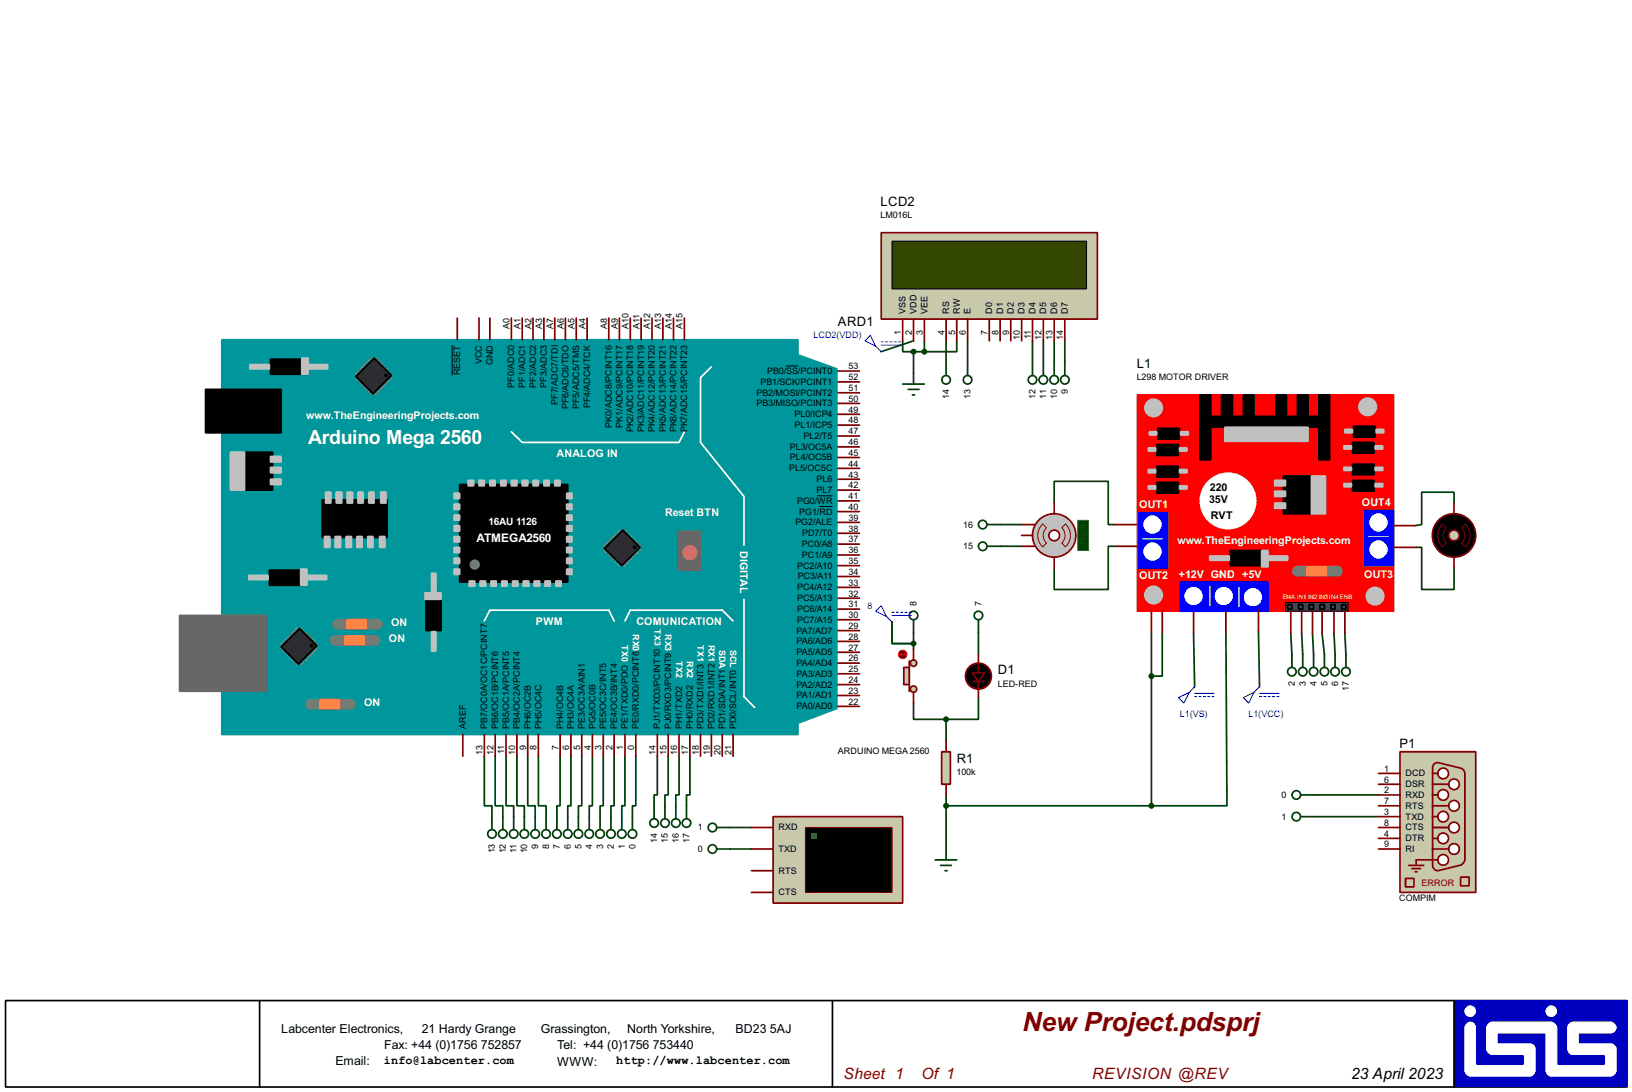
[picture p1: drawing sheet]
<svg xmlns="http://www.w3.org/2000/svg" width="383mm" height="256mm" viewBox="0 0 383 256" stroke-linecap="round" stroke-linejoin="round" font-family="sans-serif">
<path d="M1.3 235h381v20.3h-381z" fill="#fff" stroke="#000" stroke-width=".4"/>
<path d="M341.7 235h40.6v20.3h-40.6z" fill="#0000c0"/>
<g fill="#fff" stroke="#fff" stroke-width=".23">
<path d="M344.8 240.3a1.2 1.2 0 0 1 1.3-.1 1.2 1.2 0 0 1 .7 1.2v8.8h11.4v-2.5h-7.6a1.64 1.64 0 0 1-1.3-1.3v-5a1.59 1.59 0 0 1 1.3-1.3h13.9a1.58 1.58 0 0 1 1.3 1.3v8.8h11.4v-2.5h-7.6a1.36 1.36 0 0 1-1.2-1.3v-5a1.36 1.36 0 0 1 1.2-1.3h8.9a1.28 1.28 0 0 1 1.3 1.2 1.28 1.28 0 0 1-1.3 1.3h-7.6v2.6h7.6a1.35 1.35 0 0 1 1.3 1.2v5.1a1.59 1.59 0 0 1-1.3 1.3h-14a1.33 1.33 0 0 1-1.2-1.3v-8.9h-11.5v2.6h7.7a1.18 1.18 0 0 1 1.2 1.2v5.1a1.35 1.35 0 0 1-1.2 1.3h-14a1.59 1.59 0 0 1-1.3-1.3v-10.1z" fill-rule="evenodd"/>
<circle cx="364.5" cy="237.5" r="1.25"/>
<circle cx="345.4" cy="237.5" r="1.25"/>
</g>
<path d="M61 235v20.3M195.6 235v20.3M341.7 235v20.3" fill="none" stroke="#000" stroke-width=".4"/>
<g fill="none" stroke="#004000" stroke-width=".4">
<path d="M212.1 80.1v2.5h2.6M214.7 80.1l-7.6 2.5M214.7 82.6v5.1M214.7 82.6h2.5M217.2 80.1v2.5M222.3 80.1v5M224.8 80.1v2.5h-7.6M227.4 80.1v5M242.6 80.1v5M245.2 80.1v5M247.7 80.1v5M250.2 80.1v5"/>
<path d="M247.7 118.2v-5.1h12.7v10.1h1.5M341.7 118.2v-2.6h-7.6v7.6l-1.6 .3M235 123.2h5.1M235 128.3h5.1M262.2 128.3h-1.8v10.2h-12.7v-5.1M332.8 128.6h1.3v9.9h7.6v-5.1M209.6 146.1v5.1h5.1M214.7 148.6v3.9M229.9 148.6v5.1M270.6 148.6v40.7M273.1 148.6v10.2h-2.5M280.5 148.9l.2 12.4"/>
<path d="M288.1 148.6l.2 40.7h-17.7M295.7 148.4l.3 12.9M303.3 148.9l.3 4.8M305.9 148.9l.2 4.8M308.4 148.9l.3 4.8M310.7 148.9l.5 4.8M313.5 148.9l.2 4.8M316 148.9l.3 4.8M113.8 177.6v11.7h1.8v2.5M116.4 177.6v11.7h1.8v2.5M118.9 177.6v11.7h1.8v2.5M121.5 177.6v11.7h1.7v2.5"/>
<path d="M124 177.6v11.7h1.8v2.5M126.5 177.6v11.7h1.8v2.5M131.6 177.6v11.7h-.7v2.5M134.2 177.6v11.7h-.8v2.5M136.7 177.6v11.7h-.8v2.5M139.2 177.6v11.7h-.7v2.5M141.8 177.6v11.7h-.8v2.5M144.3 177.6v11.7h-.7v2.5M146.9 177.6v11.7h-.8v2.5M149.4 177.6v11.7h-.8v2.5M154.5 177.6v9.1h-.8v2.6M157 177.6v9.1h-.7v2.6"/>
<path d="M159.6 177.6v9.1h-.8v2.6M162.1 177.6v9.1h-.8v2.6M214.7 165.2v3.8h7.6M222.3 169v5M229.9 163.9v5.1h-7.6M171.5 194.4h5.1M171.5 199.4h5.1M222.3 186.7v12.7M222.3 189.3h48.3M308.7 186.7h15.2M308.7 191.8h15.2"/>
</g>
<path d="M52.1 79.8h135.4v92.7h-135.4z" fill="#00979c" stroke="#00979c" stroke-width=".4"/>
<g fill="#686767" stroke="#686767" stroke-width=".4">
<path d="M42.2 144.6h20.3v17.8h-20.3z"/>
<path d="M159.3 124.8h5.3v9.1h-5.3z"/>
</g>
<path d="M48.3 91.5h17.8v10.2h-17.8zM63.6 84.4h8.8v3.5h-8.8zM57.7 106.2h6.4v8.9h-6.4zM75.7 117.4h15.3v8.9h-15.3zM108 113.8h25.4v22.9h-25.4zM63.3 133.9h8.9v3.6h-8.9zM100.1 139.2h3.6v8.9h-3.6z" fill="#000" stroke="#000" stroke-width=".4"/>
<path d="M167.2 86.2l-2.6 2.5v15.2l10.2 12.7v11.5M120.2 101.4l2.5 2.5h36.9l1.2-2.5M113.8 145.9l1.3-2.6h28l1.2 2.6M146.9 145.9l1.2-2.6h21.6l2.6 2.6M174.8 140.8v22.8l2.5 2.6" fill="none" stroke="#fff" stroke-width=".4"/>
<path d="M187.5 83.4l9.2 3.3v79.7l-9.4 3.6z" fill-rule="evenodd" fill="#00979c" stroke="#00979c" stroke-width=".4"/>
<g fill="#c0c0c0" stroke="#c0c0c0" stroke-width=".4">
<path d="M110 112.8h1.3v1.3h-1.3z"/>
<path d="M112.6 112.8h1.2v1.3h-1.2z"/>
<path d="M115.1 112.8h1.3v1.3h-1.3z"/>
<path d="M117.7 112.8h1.2v1.3h-1.2z"/>
<path d="M120.2 112.8h1.3v1.3h-1.3z"/>
<path d="M122.7 112.8h1.3v1.3h-1.3z"/>
<path d="M125.3 112.8h1.2v1.3h-1.2z"/>
<path d="M127.8 112.8h1.3v1.3h-1.3z"/>
<path d="M130.4 112.8h1.2v1.3h-1.2z"/>
<path d="M70.9 84.1h1.5v3.8h-1.5z"/>
<path d="M58.7 85.7h4.6v1h-4.6z"/>
<path d="M72.4 85.7h4.6v1h-4.6z"/>
<path d="M110.3 136.5h1.3v1.2h-1.3z"/>
<path d="M112.8 136.5h1.3v1.2h-1.3z"/>
<path d="M115.4 136.5h1.2v1.2h-1.2z"/>
<path d="M117.9 136.5h1.3v1.2h-1.3z"/>
<path d="M120.5 136.5h1.2v1.2h-1.2z"/>
<path d="M123 136.5h1.3v1.2h-1.3z"/>
<path d="M125.5 136.5h1.3v1.2h-1.3z"/>
<path d="M128.1 136.5h1.2v1.2h-1.2z"/>
<path d="M130.6 136.5h1.3v1.2h-1.3z"/>
<path d="M106.7 133.7h1.3v1.2h-1.3z"/>
<path d="M106.7 131.1h1.3v1.3h-1.3z"/>
<path d="M106.7 128.6h1.3v1.2h-1.3z"/>
<path d="M106.7 126h1.3v1.3h-1.3z"/>
<path d="M106.7 123.5h1.3v1.3h-1.3z"/>
<path d="M106.7 121h1.3v1.2h-1.3z"/>
<path d="M106.7 118.4h1.3v1.3h-1.3z"/>
<path d="M106.7 115.9h1.3v1.2h-1.3z"/>
<path d="M133.2 133.7h1.2v1.2h-1.2z"/>
<path d="M133.2 131.1h1.2v1.3h-1.2z"/>
<path d="M133.2 128.6h1.2v1.2h-1.2z"/>
<path d="M133.2 126h1.2v1.3h-1.2z"/>
<path d="M133.2 123.5h1.2v1.3h-1.2z"/>
<path d="M133.2 121h1.2v1.2h-1.2z"/>
<path d="M133.2 118.4h1.2v1.3h-1.2z"/>
<path d="M133.2 115.9h1.2v1.2h-1.2z"/>
<path d="M76.5 115.6h1.3v2.6h-1.3z"/>
<path d="M79 115.6h1.3v2.6h-1.3z"/>
<path d="M81.6 115.6h1.3v2.6h-1.3z"/>
<path d="M84.1 115.6h1.3v2.6h-1.3z"/>
<path d="M86.7 115.6h1.2v2.6h-1.2z"/>
<path d="M89.5 115.6h1.2v2.6h-1.2z"/>
<path d="M76.3 126h1.2v2.6h-1.2z"/>
<path d="M78.8 126h1.3v2.6h-1.3z"/>
<path d="M81.3 126h1.3v2.6h-1.3z"/>
<path d="M83.9 126h1.2v2.6h-1.2z"/>
<path d="M86.4 126h1.3v2.6h-1.3z"/>
<path d="M89.2 126h1.3v2.6h-1.3z"/>
<path d="M63.6 107.2h2.5v1.3h-2.5z"/>
<path d="M63.6 109.8h2.5v1.3h-2.5z"/>
<path d="M63.6 112.6h2.5v1.2h-2.5z"/>
<path d="M54.2 106.2h3.3v8.9h-3.3z"/>
<path d="M70.7 133.7h1.5v3.8h-1.5z"/>
<path d="M58.5 135.2h4.5v1h-4.5z"/>
<path d="M72.2 135.2h4.6v1h-4.6z"/>
<path d="M99.9 139.2h3.8v1.6h-3.8z"/>
<path d="M101.4 148.4h1v4.6h-1z"/>
<path d="M101.4 134.7h1v4.5h-1z"/>
</g>
<circle cx="162.1" cy="129.8" r="1.55" fill="#ff8080" stroke="#ff8080" stroke-width=".4"/>
<path d="M78.8 150.4h9.4M79.3 146.6h9.4M73 165.4h9.4" fill="none" stroke="#757575" stroke-width="2.6"/>
<g fill="#ff8000" stroke="#ff8000" stroke-width=".4">
<path d="M75.2 164.4h4.6v2h-4.6z"/>
<path d="M81.1 149.4h4.6v2h-4.6z"/>
<path d="M81.6 145.6h4.6v2h-4.6z"/>
</g>
<g fill="none" stroke="#808080" stroke-width=".45">
<path d="M83.6 87.7l.5 .5M84.1 87.2l.5 .5M84.1 88.4l-.5 .6M84.6 86.7l.5 .5M84.6 89l-.5 .5M85.1 86.2l.6 .5M85.1 89.5l-.5 .5M85.7 85.7l.5 .5M85.7 90l-.6 .5M86.2 85.1l.5 .6M86.2 90.5l-.5 .5M86.7 84.6l.5 .5"/>
<path d="M86.7 91l-.5 .5M87.2 84.1l.5 .5M87.2 91.5l-.5 .5M87.7 92l-.5 .5M87.9 92l.5 .5M88.4 91.5l.6 .5M88.4 84.1l-.5 .5M89 91l.5 .5M89 84.6l-.6 .5M89.5 90.5l.5 .5M89.5 85.1l-.5 .6M90 90l.5 .5"/>
<path d="M90 85.7l-.5 .5M90.5 89.5l.5 .5M90.5 86.2l-.5 .5M91 89l.5 .5M91 86.7l-.5 .5M91.5 88.4l.5 .6M91.5 87.2l-.5 .5M92 87.7l-.5 .5"/>
</g>
<path d="M87.9 84.1l4.1 4.1-4.3 4.3-4.1-4.1z" fill-rule="evenodd" fill="#2c2c2c" stroke="#000" stroke-width=".4"/>
<circle cx="90.7" cy="88.2" r=".3" fill="#000" stroke="#000" stroke-width=".23"/>
<g fill="none" stroke="#808080" stroke-width=".45">
<path d="M142 128.1l.5 .5M142.5 127.6l.6 .5M142.5 128.8l-.5 .5M143.1 127.1l.5 .5M143.1 129.3l-.6 .5M143.6 126.5l.5 .6M143.6 129.8l-.5 .6M144.1 126l.5 .5M144.1 130.4l-.5 .5M144.6 125.5l.5 .5M144.6 130.9l-.5 .5M145.1 125l.5 .5"/>
<path d="M145.1 131.4l-.5 .5M145.6 124.5l.5 .5M145.6 131.9l-.5 .5M146.1 132.4l-.5 .5M146.4 132.4l.5 .5M146.9 131.9l.5 .5M146.9 124.5l-.5 .5M147.4 131.4l.5 .5M147.4 125l-.5 .5M147.9 130.9l.5 .5M147.9 125.5l-.5 .5M148.4 130.4l.5 .5"/>
<path d="M148.4 126l-.5 .5M148.9 129.8l.5 .6M148.9 126.5l-.5 .6M149.4 129.3l.5 .5M149.4 127.1l-.5 .5M149.9 128.8l.5 .5M149.9 127.6l-.5 .5M150.4 128.1l-.5 .5"/>
</g>
<path d="M142 128.8l4.4-4.3 4 4.1-4.3 4.3z" fill-rule="evenodd" fill="#2c2c2c" stroke="#000" stroke-width=".4"/>
<circle cx="149.1" cy="128.6" r=".3" fill="#000" stroke="#000" stroke-width=".23"/>
<g fill="none" stroke="#808080" stroke-width=".45">
<path d="M66.1 151.2l.5 .5M66.6 150.7l.5 .5M66.6 151.9l-.5 .6M67.1 150.2l.5 .5M67.1 152.5l-.5 .5M67.6 149.7l.5 .5M67.6 153l-.5 .5M68.1 149.2l.5 .5M68.1 153.5l-.5 .5M68.6 148.6l.5 .6M68.6 154l-.5 .5M69.1 148.1l.6 .5"/>
<path d="M69.1 154.5l-.5 .5M69.7 147.6l.5 .5M69.7 155l-.6 .5M70.2 155.5l-.5 .5M70.4 155.5l.5 .5M70.9 155l.5 .5M70.9 147.6l-.5 .5M71.4 154.5l.5 .5M71.4 148.1l-.5 .5M71.9 154l.5 .5M71.9 148.6l-.5 .6M72.4 153.5l.6 .5"/>
<path d="M72.4 149.2l-.5 .5M73 153l.5 .5M73 149.7l-.6 .5M73.5 152.5l.5 .5M73.5 150.2l-.5 .5M74 151.9l.5 .6M74 150.7l-.5 .5M74.5 151.2l-.5 .5"/>
</g>
<path d="M66.1 151.9l4.3-4.3 4.1 4.1-4.3 4.3z" fill-rule="evenodd" fill="#2c2c2c" stroke="#000" stroke-width=".4"/>
<circle cx="73.2" cy="151.7" r=".3" fill="#000" stroke="#000" stroke-width=".23"/>
<circle cx="111.5" cy="132.6" r="1.1" fill="#757575" stroke="#757575" stroke-width=".23"/>
<g fill="none" stroke="#800000" stroke-width=".4">
<path d="M107.5 74.7v5.1M112.6 74.7v5.1M115.1 74.7v5.1M120.2 74.7v5.1M122.7 74.7v5.1M125.3 74.7v5.1M127.8 74.7v5.1M130.4 74.7v5.1M132.9 74.7v5.1M135.4 74.7v5.1M138 74.7v5.1M143.1 74.7v5.1"/>
<path d="M145.6 74.7v5.1M148.1 74.7v5.1M150.7 74.7v5.1M153.2 74.7v5.1M155.8 74.7v5.1M158.3 74.7v5.1M160.8 74.7v5.1M196.9 99.9h5.1M196.9 97.3h5.1M196.9 94.8h5.1M196.9 92.3h5.1M196.9 89.7h5.1"/>
<path d="M196.9 87.2h5.1M196.9 117.7h5.1M196.9 115.1h5.1M196.9 112.6h5.1M196.9 110h5.1M196.9 107.5h5.1M196.9 105h5.1M196.9 102.4h5.1M196.9 138h5.1M196.9 135.4h5.1M196.9 132.9h5.1M196.9 130.4h5.1"/>
<path d="M196.9 127.8h5.1M196.9 125.3h5.1M196.9 122.7h5.1M196.9 120.2h5.1M196.9 158.3h5.1M196.9 155.8h5.1M196.9 153.2h5.1M196.9 150.7h5.1M196.9 148.1h5.1M196.9 143.1h5.1M196.9 140.5h5.1M196.9 145.6h5.1"/>
<path d="M108.8 172.5v5.1M113.8 172.5v5.1M116.4 172.5v5.1M118.9 172.5v5.1M121.5 172.5v5.1M124 172.5v5.1M126.5 172.5v5.1M131.6 172.5v5.1M134.2 172.5v5.1M136.7 172.5v5.1M139.2 172.5v5.1M141.8 172.5v5.1"/>
<path d="M144.3 172.5v5.1M146.9 172.5v5.1M149.4 172.5v5.1M154.5 172.5v5.1M157 172.5v5.1M159.6 172.5v5.1M162.1 172.5v5.1M164.6 172.5v5.1M167.2 172.5v5.1M169.7 172.5v5.1M172.3 172.5v5.1M196.9 165.9h5.1"/>
<path d="M196.9 163.4h5.1M196.9 160.8h5.1"/>
</g>
<path d="M106.3 81.1v7.1M184.7 86h2.8M192 116.5h3.6M192.5 119h3.1" fill="none" stroke="#000" stroke-width=".23"/>
<path d="M267.3 92.8h60.2v50.8h-60.2z" fill="#f00" stroke="#f00" stroke-width=".4"/>
<g fill="#000" stroke="#000" stroke-width=".4">
<path d="M282 92.8h2.5v15.2h-2.5zM284.5 97.8h25.4v2.6h-25.4zM287.1 92.8h2.5v5h-2.5zM292.2 92.8h2.5v5h-2.5zM299.8 92.8h2.5v5h-2.5zM304.9 92.8h2.5v5h-2.5zM309.9 92.8h2.6v15.2h-2.6zM271.8 104.4h5.1v2.6h-5.1zM271.8 109.5h5.1v2.6h-5.1zM271.8 113.3h5.1v2.6h-5.1zM272.1 100.6h5.1v2.6h-5.1zM301.6 111.8h6.3v8.9h-6.3z"/>
<path d="M317.8 103.9h5.1v2.6h-5.1zM317.8 109h5.1v2.6h-5.1zM317.8 112.8h5.1v2.6h-5.1zM318.1 100.1h5v2.6h-5zM289.1 129.3h8.9v3.6h-8.9z"/>
</g>
<g fill="#c0c0c0" stroke="#c0c0c0" stroke-width=".4">
<path d="M323.4 100.9h1.8v.8h-1.8z"/>
<path d="M316 100.9h1.8v.8h-1.8z"/>
<path d="M323.1 104.7h1.8v.8h-1.8z"/>
<path d="M315.8 104.7h1.8v.8h-1.8z"/>
<path d="M323.1 109.8h1.8v.7h-1.8z"/>
<path d="M315.8 109.8h1.8v.7h-1.8z"/>
<path d="M323.1 113.6h1.8v.8h-1.8z"/>
<path d="M315.8 113.6h1.8v.8h-1.8z"/>
<path d="M287.8 100.4h19.6v3.3h-19.6z"/>
<path d="M277.4 101.4h1.8v.8h-1.8z"/>
<path d="M270.1 101.4h1.7v.8h-1.7z"/>
<path d="M277.2 105.2h1.7v.8h-1.7z"/>
<path d="M269.8 105.2h1.8v.8h-1.8z"/>
<path d="M277.2 110.3h1.7v.8h-1.7z"/>
<path d="M269.8 110.3h1.8v.8h-1.8z"/>
<path d="M277.2 114.1h1.7v.8h-1.7z"/>
<path d="M269.8 114.1h1.8v.8h-1.8z"/>
<path d="M299.5 112.8h2.6v1.3h-2.6z"/>
<path d="M299.5 115.4h2.6v1.2h-2.6z"/>
<path d="M299.5 118.2h2.6v1.2h-2.6z"/>
<path d="M308.2 111.8h3.3v8.9h-3.3z"/>
<path d="M296.5 129.3h1.5v3.9h-1.5z"/>
<path d="M284.3 130.6h4.6v1h-4.6z"/>
<path d="M298 130.6h4.6v1h-4.6z"/>
</g>
<path d="M304.9 134.2h9.4" fill="none" stroke="#757575" stroke-width="2.6"/>
<path d="M307.1 133.2h4.6v2h-4.6z" fill="#ff8000" stroke="#ff8000" stroke-width=".4"/>
<g fill="#00f" stroke="#00f" stroke-width=".4">
<path d="M320.6 119.9h6.9v13h-6.9z"/>
<path d="M267.5 120.5h6.9v12.9h-6.9z"/>
<path d="M277.4 136.7h20.6v6.9h-20.6z"/>
</g>
<g fill="#fff" stroke="#fff" stroke-width=".4">
<circle cx="323.9" cy="122.7" r="1.95"/>
<circle cx="323.9" cy="129.1" r="1.95"/>
<circle cx="270.8" cy="123.2" r="1.95"/>
<circle cx="270.8" cy="129.6" r="1.95"/>
<circle cx="287.5" cy="140" r="1.95"/>
<circle cx="280.4" cy="140" r="1.95"/>
<circle cx="294.4" cy="140.3" r="1.95"/>
<circle cx="288.5" cy="117.7" r="6.5"/>
</g>
<path d="M268.5 126.5h4.6M284.3 137.7v4.6M291.1 138v4.5M321.6 126h4.6" fill="none" stroke="#c0c0c0" stroke-width=".4"/>
<g fill="#c0c0c0" stroke="#c0c0c0" stroke-width=".4">
<circle cx="321.3" cy="95.6" r="2.05"/>
<circle cx="271" cy="95.8" r="2.05"/>
<circle cx="271" cy="139.8" r="2.05"/>
<circle cx="323.1" cy="140" r="2.05"/>
</g>
<path d="M302.1 141.5h14.7v2.1h-14.7z" fill="#464646" stroke="#000" stroke-width=".25"/>
<g fill="#464646" stroke="#000" stroke-width=".4">
<path d="M315.3 142h1v1.1h-1z"/>
<path d="M312.7 142h1v1.1h-1z"/>
<path d="M310.2 142h1v1.1h-1z"/>
<path d="M307.6 142h1.1v1.1h-1.1z"/>
<path d="M305.1 142h1v1.1h-1z"/>
<path d="M302.6 142h1v1.1h-1z"/>
</g>
<g fill="none" stroke="#800000" stroke-width=".4">
<path d="M261.9 123.2h5.1M262.2 128.3h5.1M327.5 123.5h5M327.7 128.6h5.1M270.6 143.6v5M273.1 143.6v5M280.5 143.8v5.1M288.1 143.6v5M295.7 143.3v5.1M303.3 143.8v5.1M305.9 143.8v5.1M308.4 143.8v5.1"/>
<path d="M310.7 143.8v5.1M313.5 143.8v5.1M316 143.8v5.1"/>
</g>
<path d="M207.1 54.7h50.8v20.3h-50.8z" fill="#c8c8aa" stroke="#800000" stroke-width=".4"/>
<path d="M209.6 56.7h45.7v11.2h-45.7z" fill="#324600" stroke="#000" stroke-width=".25"/>
<g fill="none" stroke="#800000" stroke-width=".4">
<path d="M212.1 75v5.1M214.7 75v5.1M217.2 75v5.1M222.3 75v5.1M224.8 75v5.1M227.4 75v5.1M232.5 75v5.1M235 75v5.1M237.5 75v5.1M240.1 75v5.1M242.6 75v5.1M245.2 75v5.1"/>
<path d="M247.7 75v5.1M250.2 75v5.1"/>
</g>
<circle cx="341.6" cy="125.8" r="5.1" fill="#000" stroke="#800000" stroke-width=".4"/>
<path d="M339 123.1l.9 .9a2.54 2.54 0 0 0 0 3.6l-.9 .9a3.8 3.8 0 0 1 0-5.4zM343.5 124l.9-.9a3.8 3.8 0 0 1 0 5.4l-.9-.9a2.54 2.54 0 0 0 0-3.6z" fill="none" stroke="#800000" stroke-width=".23"/>
<circle cx="341.6" cy="125.8" r="1.25" fill="#c8c8aa" stroke="#800000" stroke-width=".4"/>
<path d="M341.7 118.2v2.5M341.7 130.9v2.5" fill="none" stroke="#800000" stroke-width=".4"/>
<path d="M253.3 122.2h2.5v7.1h-2.5z" fill="#004000" stroke="#0f0" stroke-width=".23"/>
<circle cx="247.7" cy="125.8" r="5.1" fill="#c0c0c0" stroke="#800000" stroke-width=".4"/>
<path d="M245 123.1l.9 .9a2.45 2.45 0 0 0 0 3.6l-.9 .9a3.7 3.7 0 0 1 0-5.4zM250.4 123.1a3.7 3.7 0 0 1 0 5.4l-.9-.9a2.54 2.54 0 0 0 0-3.6z" fill="none" stroke="#800000" stroke-width=".23"/>
<circle cx="247.7" cy="125.8" r="1.25" fill="#feffff" stroke="#800000" stroke-width=".4"/>
<path d="M247.7 118.2v2.5M240.1 128.3h3M240.1 123.2h3M240.1 125.8h2.5M247.7 130.9v2.5" fill="none" stroke="#800000" stroke-width=".4"/>
<g fill="none" stroke="#004000" stroke-width=".4">
<path d="M222.3 85.1v3.1M227.4 85.1v3.1M242.6 85.1v3.1M245.2 85.1v3.1M247.7 85.1v3.1M250.2 85.1v3.1M232 123.2h3M232 128.3h3M214.7 145.6v3M229.9 145.6v3M303.6 153.7v3.1M306.1 153.7v3.1"/>
<path d="M308.7 153.7v3.1M311.2 153.7v3.1M313.7 153.7v3.1M316.3 153.7v3.1M115.6 191.8v3.1M118.2 191.8v3.1M120.7 191.8v3.1M123.2 191.8v3.1M125.8 191.8v3.1M128.3 191.8v3.1M130.9 191.8v3.1M133.4 191.8v3.1"/>
<path d="M135.9 191.8v3.1M138.5 191.8v3.1M141 191.8v3.1M143.6 191.8v3.1M146.1 191.8v3.1M148.6 191.8v3.1M222.3 199.4v2.6M219.8 202h5M221 203.3h2.6M222.1 204.5h.5"/>
<circle cx="222.3" cy="89.2" r="1"/>
<circle cx="227.3" cy="89.2" r="1"/>
<circle cx="242.6" cy="89.2" r="1"/>
<circle cx="245.1" cy="89.2" r="1"/>
<circle cx="247.7" cy="89.2" r="1"/>
<circle cx="250.2" cy="89.2" r="1"/>
<circle cx="230.9" cy="128.3" r="1"/>
<circle cx="230.9" cy="123.2" r="1"/>
<circle cx="214.6" cy="144.6" r="1"/>
<circle cx="229.9" cy="144.6" r="1"/>
<circle cx="303.5" cy="157.8" r="1"/>
<circle cx="306.1" cy="157.8" r="1"/>
<circle cx="308.6" cy="157.8" r="1"/>
<circle cx="311.2" cy="157.8" r="1"/>
<circle cx="313.7" cy="157.8" r="1"/>
<circle cx="316.2" cy="157.8" r="1"/>
<circle cx="115.6" cy="195.9" r="1"/>
<circle cx="118.1" cy="195.9" r="1"/>
<circle cx="120.7" cy="195.9" r="1"/>
<circle cx="123.2" cy="195.9" r="1"/>
<circle cx="125.7" cy="195.9" r="1"/>
<circle cx="128.3" cy="195.9" r="1"/>
<circle cx="130.8" cy="195.9" r="1"/>
<circle cx="133.4" cy="195.9" r="1"/>
<circle cx="135.9" cy="195.9" r="1"/>
<circle cx="138.4" cy="195.9" r="1"/>
<circle cx="141" cy="195.9" r="1"/>
<circle cx="143.5" cy="195.9" r="1"/>
<circle cx="146.1" cy="195.9" r="1"/>
<circle cx="148.6" cy="195.9" r="1"/>
</g>
<g fill="none" stroke="#0000c0" stroke-width=".23">
<path d="M276.9 163.9l2.6-1.3-1.3 2.6zM280.7 161.3l-1.2 1.3M280.7 163.6h.5M280.7 162.9h4.6M281.7 163.6h.5M282.8 163.6h.5M283.8 163.6h.5M284.8 163.6h.5M292.2 163.9l2.5-1.3-1.3 2.6zM296 163.6h.5M296 162.9h4.5M296 161.3l-1.3 1.3"/>
<path d="M297 163.6h.5M298 163.6h.5M299 163.6h.5M300 163.6h.5"/>
</g>
<circle cx="222.3" cy="169" r=".5" fill="#004000" stroke="#004000" stroke-width=".4"/>
<g fill="#c8c8aa" stroke="#800000" stroke-width=".4">
<circle cx="214.6" cy="155.8" r=".75"/>
<circle cx="214.6" cy="161.9" r=".75"/>
</g>
<path d="M213.7 155.2v7.2" fill="none" stroke="#800000" stroke-width=".4"/>
<path d="M212.4 156.8h1.3v4h-1.3z" fill="#c8c8aa" stroke="#800000" stroke-width=".4"/>
<path d="M214.7 152.5v2.5M214.7 162.6v2.6" fill="none" stroke="#800000" stroke-width=".4"/>
<circle cx="212.1" cy="153.7" r="1" fill="#400000" stroke="#f00" stroke-width=".23"/>
<path d="M211.6 153.7h1.1M211.6 153.7l.3 .3M211.9 153.5l-.3 .2M212.4 153.5l.3 .2M212.7 153.7l-.3 .3" fill="none" stroke="#f00" stroke-width=".23"/>
<path d="M212.1 90.2h5.1M213.4 91.5h2.6M214.4 92.8h.5M214.7 87.7v2.5" fill="none" stroke="#004000" stroke-width=".4"/>
<path d="M204.5 78.8l1.3 2.5-2.5-1.2zM205.8 81.3l1.3 1.3M207.1 80.3h.5M207.1 81.1h4.5M208.1 80.3h.5M209.1 80.3h.5M210.1 80.3h.5M211.1 80.3h.5" fill="none" stroke="#0000c0" stroke-width=".23"/>
<g fill="#004000" stroke="#004000" stroke-width=".4">
<circle cx="214.6" cy="82.6" r=".5"/>
<circle cx="217.2" cy="82.6" r=".5"/>
<circle cx="222.3" cy="189.3" r=".5"/>
<circle cx="270.5" cy="189.3" r=".5"/>
<circle cx="270.5" cy="158.8" r=".5"/>
</g>
<path d="M181.7 191.8h30.4v20.3h-30.4z" fill="#c8c8aa" stroke="#800000" stroke-width=".4"/>
<path d="M189.3 194.4h20.3v15.2h-20.3z" fill="#000" stroke="#800000" stroke-width=".25"/>
<path d="M190.6 195.6h1.2v1.3h-1.2z" fill="#0f0"/>
<path d="M229.9 153.7v4.3M228.7 160.1h2.5M229.9 160.1v3.8M176.6 194.4h5.1M176.6 199.4h5.1M176.6 204.5h5.1M176.6 209.6h5.1" fill="none" stroke="#800000" stroke-width=".4"/>
<g fill="none" stroke="#004000" stroke-width=".4">
<path d="M168.5 194.4h3M168.5 199.4h3"/>
<circle cx="167.4" cy="199.4" r="1"/>
<circle cx="167.4" cy="194.4" r="1"/>
</g>
<path d="M205.8 143.6l1.3-1.3 1.2 2.5zM208.3 144.8l1.3 1.3M209.6 143.8h.5M209.6 144.6h4.6M210.6 143.8h.5M211.6 143.8h.5M212.7 143.8h.5M213.7 143.8h.5" fill="none" stroke="#0000c0" stroke-width=".23"/>
<circle cx="214.6" cy="151.2" r=".5" fill="#004000" stroke="#004000" stroke-width=".4"/>
<g fill="#000" stroke="#800000" stroke-width=".4">
<path d="M228.4 158h3l-1.5 2.1z"/>
<circle cx="229.9" cy="158.8" r="3.1"/>
</g>
<path d="M221.3 176.6h2v7.6h-2z" fill="#c8c8aa" stroke="#800000" stroke-width=".4"/>
<path d="M222.3 174v2.6M222.3 184.2v2.5" fill="none" stroke="#800000" stroke-width=".4"/>
<path d="M329 176.6h17.8v33h-17.8z" fill="#c8c8aa" stroke="#800000" stroke-width=".4"/>
<path d="M336.8 179.6l.6-.4 .5-.1 5.1 1.3a1.39 1.39 0 0 1 1.2 1.3l-.1 20.6a1.7 1.7 0 0 1-1.1 1l-5.1 1.2a1.33 1.33 0 0 1-1.3-1.2v-22.9z" fill-rule="evenodd" fill="#c8c8aa" stroke="#800000" stroke-width=".4"/>
<g fill="#feffff" stroke="#800000" stroke-width=".4">
<circle cx="339.1" cy="181.7" r="1.25"/>
<circle cx="341.6" cy="184.2" r="1.25"/>
<circle cx="339.1" cy="186.7" r="1.25"/>
<circle cx="341.6" cy="189.3" r="1.25"/>
<circle cx="339.1" cy="191.8" r="1.25"/>
<circle cx="341.6" cy="194.4" r="1.25"/>
<circle cx="339.1" cy="196.9" r="1.25"/>
<circle cx="341.6" cy="199.4" r="1.25"/>
<circle cx="339.1" cy="202" r="1.25"/>
</g>
<path d="M336.6 181.7h1.3M336.6 184.2h3.8M336.6 186.7h1.3M336.6 189.3h3.8M336.6 191.8h1.3M336.6 194.4h3.8M336.6 196.9h1.3M336.6 199.4h3.8M331 203.3h3.6M331.8 204h2M332.5 204.8h.5M337.9 202h-5.1v1.3" fill="none" stroke="#800000" stroke-width=".4"/>
<g fill="#c8c8aa" stroke="#800000" stroke-width=".4">
<path d="M343.2 206h2v2.1h-2z"/>
<path d="M330.3 206.3h2v2h-2z"/>
</g>
<path d="M323.9 191.8h5.1M323.9 186.7h5.1M323.9 194.4h5.1M323.9 189.3h5.1M323.9 184.2h5.1M323.9 196.9h5.1M323.9 181.7h5.1M323.9 199.4h5.1" fill="none" stroke="#800000" stroke-width=".4"/>
<g fill="none" stroke="#004000" stroke-width=".4">
<path d="M153.7 189.3v3M156.3 189.3v3M158.8 189.3v3M161.3 189.3v3M305.6 186.7h3.1M305.6 191.8h3.1"/>
<circle cx="153.7" cy="193.3" r="1"/>
<circle cx="156.2" cy="193.3" r="1"/>
<circle cx="158.8" cy="193.3" r="1"/>
<circle cx="161.3" cy="193.3" r="1"/>
<circle cx="304.6" cy="191.8" r="1"/>
<circle cx="304.6" cy="186.7" r="1"/>
</g>
<text font-size="7" fill="#800000" x="240.3" y="242.2">New Project.pdsprj</text>
<text font-size="5.2" fill="#fff" x="72.4" y="104.2">Arduino Mega 2560</text>
<g font-size="4.1" fill="#800000">
<text x="198.2" y="253.5">Sheet 1</text>
<text x="216.5" y="253.5">Of 1</text>
<text x="256.6" y="253.5">REVISION @REV</text>
</g>
<text font-size="4.1" x="317.5" y="253.5">23 April 2023</text>
<g font-size="3.4">
<text x="206.9" y="48.3">LCD2</text>
<text x="196.9" y="76.5">ARD1</text>
<text x="267.1" y="86.4">L1</text>
<text x="234.5" y="158.3">D1</text>
<text x="224.8" y="179.1">R1</text>
<text x="328.8" y="175.8">P1</text>
</g>
<g font-size="3.3">
<text x="66.1" y="242.7">Labcenter Electronics,</text>
<text x="99.1" y="242.7">21 Hardy Grange</text>
<text x="127.1" y="242.7">Grassington,</text>
<text x="147.4" y="242.7">North Yorkshire,</text>
<text x="172.8" y="242.7">BD23</text>
<text x="180.9" y="242.7">5AJ</text>
<text x="78.8" y="250.1">Email:</text>
<text x="90.2" y="246.5">Fax: +44 (0)1756</text>
<text x="113" y="246.5">752857</text>
<text x="130.9" y="246.5">Tel: +44 (0)1756</text>
<text x="130.9" y="250.3">WWW:</text>
<text x="153.4" y="246.5">753440</text>
</g>
<g font-size="3.2">
<text x="90.2" y="250">info@labcenter.com</text>
<text x="144.8" y="250">http://www.labcenter.com</text>
</g>
<text font-size="3.1" fill="#fff" x="112" y="127.4">ATMEGA2560</text>
<g font-size="2.8" fill="#fff">
<text x="72" y="98.4">www.TheEngineeringProjects.com</text>
<text x="130.8" y="107.3">ANALOG IN</text>
<text x="267.7" y="119.3">OUT1</text>
<text x="320" y="118.8">OUT4</text>
<text x="156.3" y="121.3">Reset BTN</text>
<text x="173.9" y="129.3" transform="rotate(90 173.9 129.3)">DIGITAL</text>
<text x="276.7" y="127.7">www.TheEngineeringProjects.com</text>
<text x="267.7" y="136">OUT2</text>
<text x="277" y="135.8">+12V GND +5V</text>
<text x="320.5" y="135.8">OUT3</text>
<text x="91.9" y="147">ON</text>
<text x="125.9" y="146.7">PWM</text>
<text x="149.5" y="146.7">COMUNICATION</text>
<text x="91.4" y="150.8">ON</text>
<text x="85.5" y="165.8">ON</text>
</g>
<g font-size="2.8">
<text x="284.1" y="118.3">35V</text>
<text x="284.3" y="115.2">220</text>
<text x="284.5" y="121.8">RVT</text>
</g>
<text font-size="2.7" fill="#fff" x="114.8" y="123.2">16AU 1126</text>
<g font-size="2.4">
<text x="206.9" y="51.3">LM016L</text>
<text x="119.8" y="77.2" transform="rotate(-90 119.8 77.2)">A0</text>
<text x="122.3" y="77.2" transform="rotate(-90 122.3 77.2)">A1</text>
<text x="124.9" y="77.2" transform="rotate(-90 124.9 77.2)">A2</text>
<text x="127.4" y="77.2" transform="rotate(-90 127.4 77.2)">A3</text>
<text x="130" y="77.2" transform="rotate(-90 130 77.2)">A7</text>
<text x="132.5" y="77.2" transform="rotate(-90 132.5 77.2)">A6</text>
<text x="135" y="77.2" transform="rotate(-90 135 77.2)">A5</text>
<text x="137.6" y="77.2" transform="rotate(-90 137.6 77.2)">A4</text>
<text x="142.7" y="77.2" transform="rotate(-90 142.7 77.2)">A8</text>
<text x="145.2" y="77.2" transform="rotate(-90 145.2 77.2)">A9</text>
<text x="147.7" y="77.2" transform="rotate(-90 147.7 77.2)">A10</text>
<text x="150.3" y="77.2" transform="rotate(-90 150.3 77.2)">A11</text>
<text x="152.8" y="77.2" transform="rotate(-90 152.8 77.2)">A12</text>
<text x="155.4" y="77.2" transform="rotate(-90 155.4 77.2)">A13</text>
<text x="157.9" y="77.2" transform="rotate(-90 157.9 77.2)">A14</text>
<text x="160.4" y="77.2" transform="rotate(-90 160.4 77.2)">A15</text>
<text x="212.8" y="73.7" transform="rotate(-90 212.8 73.7)">VSS</text>
<text x="215.4" y="73.7" transform="rotate(-90 215.4 73.7)">VDD</text>
<text x="217.9" y="73.7" transform="rotate(-90 217.9 73.7)">VEE</text>
<text x="223" y="73.7" transform="rotate(-90 223 73.7)">RS</text>
<text x="225.5" y="73.7" transform="rotate(-90 225.5 73.7)">RW</text>
<text x="228.1" y="73.7" transform="rotate(-90 228.1 73.7)">E</text>
<text x="233.2" y="73.7" transform="rotate(-90 233.2 73.7)">D0</text>
<text x="235.7" y="73.7" transform="rotate(-90 235.7 73.7)">D1</text>
<text x="238.2" y="73.7" transform="rotate(-90 238.2 73.7)">D2</text>
<text x="240.8" y="73.7" transform="rotate(-90 240.8 73.7)">D3</text>
<text x="243.3" y="73.7" transform="rotate(-90 243.3 73.7)">D4</text>
<text x="245.9" y="73.7" transform="rotate(-90 245.9 73.7)">D5</text>
<text x="248.4" y="73.7" transform="rotate(-90 248.4 73.7)">D6</text>
<text x="250.9" y="73.7" transform="rotate(-90 250.9 73.7)">D7</text>
<text x="211.7" y="78.7" transform="rotate(-90 211.7 78.7)">1</text>
<text x="214.3" y="78.7" transform="rotate(-90 214.3 78.7)">2</text>
<text x="216.8" y="78.7" transform="rotate(-90 216.8 78.7)">3</text>
<text x="221.9" y="78.7" transform="rotate(-90 221.9 78.7)">4</text>
<text x="224.4" y="78.7" transform="rotate(-90 224.4 78.7)">5</text>
<text x="227" y="78.7" transform="rotate(-90 227 78.7)">6</text>
<text x="232.1" y="78.7" transform="rotate(-90 232.1 78.7)">7</text>
<text x="234.6" y="78.7" transform="rotate(-90 234.6 78.7)">8</text>
<text x="237.1" y="78.7" transform="rotate(-90 237.1 78.7)">9</text>
<text x="239.7" y="79.8" transform="rotate(-90 239.7 79.8)">10</text>
<text x="242.2" y="79.7" transform="rotate(-90 242.2 79.7)">11</text>
<text x="244.8" y="79.8" transform="rotate(-90 244.8 79.8)">12</text>
<text x="247.3" y="79.8" transform="rotate(-90 247.3 79.8)">13</text>
<text x="249.8" y="79.8" transform="rotate(-90 249.8 79.8)">14</text>
<text x="108.2" y="88.1" transform="rotate(-90 108.2 88.1)">RESET</text>
<text x="113.3" y="85.5" transform="rotate(-90 113.3 85.5)">VCC</text>
<text x="115.8" y="85.8" transform="rotate(-90 115.8 85.8)">GND</text>
<text x="180.2" y="87.8">PB0/SS</text>
<text x="187.5" y="87.8">/</text>
<text x="188.1" y="87.8">PCINT0</text>
<text x="199.4" y="89.3">52</text>
<text x="199.4" y="86.8">53</text>
<text x="267.1" y="89.4">L298 MOTOR DRIVER</text>
<text x="120.9" y="91.1" transform="rotate(-90 120.9 91.1)">PF0/ADC0</text>
<text x="123.4" y="91.1" transform="rotate(-90 123.4 91.1)">PF1/ADC1</text>
<text x="126" y="91.1" transform="rotate(-90 126 91.1)">PF2/ADC2</text>
<text x="128.5" y="91.1" transform="rotate(-90 128.5 91.1)">PF3/ADC3</text>
<text x="131.1" y="95.1" transform="rotate(-90 131.1 95.1)">PF7/ADC7/TDI</text>
<text x="138.6" y="95.9" transform="rotate(-90 138.6 95.9)">PF4/ADC4/TCK</text>
<text x="177.7" y="95.5">PB3/MISO</text>
<text x="177.7" y="93">PB2/MOSI</text>
<text x="178.7" y="90.4">PB1/SCK</text>
<text x="187.5" y="95.5">/</text>
<text x="187.5" y="93">/</text>
<text x="187.5" y="90.4">/</text>
<text x="188.1" y="95.5">PCINT3</text>
<text x="188.1" y="93">PCINT2</text>
<text x="188.1" y="90.4">PCINT1</text>
<text x="199.4" y="94.4">50</text>
<text x="199.4" y="91.9">51</text>
<text x="223" y="93.8" transform="rotate(-90 223 93.8)">14</text>
<text x="228.1" y="93.8" transform="rotate(-90 228.1 93.8)">13</text>
<text x="243.3" y="93.8" transform="rotate(-90 243.3 93.8)">12</text>
<text x="245.9" y="93.6" transform="rotate(-90 245.9 93.6)">11</text>
<text x="248.4" y="93.8" transform="rotate(-90 248.4 93.8)">10</text>
<text x="250.9" y="92.6" transform="rotate(-90 250.9 92.6)">9</text>
<text x="133.6" y="96.2" transform="rotate(-90 133.6 96.2)">PF6/ADC6/TDO</text>
<text x="136.1" y="96.1" transform="rotate(-90 136.1 96.1)">PF5/ADC5/TMS</text>
<text x="143.8" y="100.4" transform="rotate(-90 143.8 100.4)">PK0/ADC8/PCINT16</text>
<text x="146.3" y="100.4" transform="rotate(-90 146.3 100.4)">PK1/ADC9/PCINT17</text>
<text x="148.8" y="101.6" transform="rotate(-90 148.8 101.6)">PK2/ADC10/PCINT18</text>
<text x="151.4" y="101.4" transform="rotate(-90 151.4 101.4)">PK3/ADC11/PCINT19</text>
<text x="153.9" y="101.6" transform="rotate(-90 153.9 101.6)">PK4/ADC12/PCINT20</text>
<text x="156.5" y="101.6" transform="rotate(-90 156.5 101.6)">PK5/ADC13/PCINT21</text>
<text x="159" y="101.6" transform="rotate(-90 159 101.6)">PK6/ADC14/PCINT22</text>
<text x="161.5" y="101.6" transform="rotate(-90 161.5 101.6)">PK7/ADC15/PCINT23</text>
<text x="186.7" y="100.6">P</text>
<text x="186.7" y="98">P</text>
<text x="188.1" y="100.6">L1/ICP5</text>
<text x="188.1" y="98">L0/ICP4</text>
<text x="199.4" y="99.5">48</text>
<text x="199.4" y="96.9">49</text>
<text x="185.6" y="105.7">PL</text>
<text x="188.2" y="105.7">3/OC5A</text>
<text x="188.8" y="103.1">PL2/T5</text>
<text x="199.4" y="107.1">45</text>
<text x="199.4" y="104.6">46</text>
<text x="199.4" y="102">47</text>
<text x="185.4" y="110.7">PL</text>
<text x="185.6" y="108.2">PL</text>
<text x="188" y="110.7">5/OC5C</text>
<text x="188.2" y="108.2">4/OC5B</text>
<text x="191.9" y="113.3">PL6</text>
<text x="199.4" y="112.2">43</text>
<text x="199.4" y="109.6">44</text>
<text x="187.3" y="118.4">PG0/WR</text>
<text x="191.9" y="115.8">PL7</text>
<text x="199.4" y="119.8">40</text>
<text x="199.4" y="117.3">41</text>
<text x="199.4" y="114.7">42</text>
<text x="186.9" y="123.4">PG2/ALE</text>
<text x="187.8" y="120.9">PG1/RD</text>
<text x="188.5" y="126">PD7/T0</text>
<text x="199.4" y="124.9">38</text>
<text x="199.4" y="122.3">39</text>
<text x="226.4" y="123.9">16</text>
<text x="188.4" y="131.1">PC1/A9</text>
<text x="188.4" y="128.5">PC0/A8</text>
<text x="199.4" y="130">36</text>
<text x="199.4" y="127.4">37</text>
<text x="226.4" y="129">15</text>
<text x="187.3" y="133.6">PC2/A10</text>
<text x="187.4" y="136.1">PC3/A11</text>
<text x="199.4" y="137.6">33</text>
<text x="199.4" y="135">34</text>
<text x="199.4" y="132.5">35</text>
<text x="187.3" y="143.8">PC6/A14</text>
<text x="187.3" y="141.2">PC5/A13</text>
<text x="187.3" y="138.7">PC4/A12</text>
<text x="199.4" y="142.7">31</text>
<text x="199.4" y="140.1">32</text>
<text x="215.4" y="142.2" transform="rotate(-90 215.4 142.2)">8</text>
<text x="230.6" y="142.3" transform="rotate(-90 230.6 142.3)">7</text>
<text x="187.2" y="148.8">PA7/AD7</text>
<text x="187.3" y="146.3">PC7/A15</text>
<text x="199.4" y="147.7">29</text>
<text x="199.4" y="145.2">30</text>
<text x="187.2" y="153.9">PA5/AD5</text>
<text x="187.2" y="151.4">PA6/AD6</text>
<text x="199.4" y="155.4">26</text>
<text x="199.4" y="152.8">27</text>
<text x="199.4" y="150.3">28</text>
<text x="187.2" y="161.5">PA2/AD2</text>
<text x="187.2" y="159">PA3/AD3</text>
<text x="187.2" y="156.5">PA4/AD4</text>
<text x="199.4" y="160.4">24</text>
<text x="199.4" y="157.9">25</text>
<text x="234.4" y="161.3">LED-RED</text>
<text x="304.3" y="161.2" transform="rotate(-90 304.3 161.2)">2</text>
<text x="306.8" y="161.2" transform="rotate(-90 306.8 161.2)">3</text>
<text x="309.4" y="161.2" transform="rotate(-90 309.4 161.2)">4</text>
<text x="311.9" y="161.2" transform="rotate(-90 311.9 161.2)">5</text>
<text x="314.4" y="161.2" transform="rotate(-90 314.4 161.2)">6</text>
<text x="187.2" y="166.6">PA0/AD0</text>
<text x="187.2" y="164.1">PA1/AD1</text>
<text x="199.4" y="165.5">22</text>
<text x="199.4" y="163">23</text>
<text x="317" y="162.4" transform="rotate(-90 317 162.4)">17</text>
<text x="109.5" y="171.2" transform="rotate(-90 109.5 171.2)">AREF</text>
<text x="114.5" y="171.2" transform="rotate(-90 114.5 171.2)">PB7/OC0A/OC1C/PCINT7</text>
<text x="117.1" y="171.2" transform="rotate(-90 117.1 171.2)">PB6/OC1B/PCINT6</text>
<text x="119.6" y="171.2" transform="rotate(-90 119.6 171.2)">PB5/OC1A/PCINT5</text>
<text x="122.2" y="171.2" transform="rotate(-90 122.2 171.2)">PB4/OC2A/PCINT4</text>
<text x="124.7" y="171.2" transform="rotate(-90 124.7 171.2)">PH6/OC2B</text>
<text x="127.2" y="171.2" transform="rotate(-90 127.2 171.2)">PH5/OC4C</text>
<text x="132.3" y="171.2" transform="rotate(-90 132.3 171.2)">PH4/OC4B</text>
<text x="134.9" y="171.2" transform="rotate(-90 134.9 171.2)">PH3/OC4A</text>
<text x="137.4" y="171.2" transform="rotate(-90 137.4 171.2)">PE3/OC3A/AIN1</text>
<text x="139.9" y="171.2" transform="rotate(-90 139.9 171.2)">PG5/OC0B</text>
<text x="142.5" y="171.2" transform="rotate(-90 142.5 171.2)">PE5/OC3C/INT5</text>
<text x="145" y="171.2" transform="rotate(-90 145 171.2)">PE4/OC3B/INT4</text>
<text x="147.6" y="171.2" transform="rotate(-90 147.6 171.2)">PE1/TXD0/PDO</text>
<text x="150.1" y="171.2" transform="rotate(-90 150.1 171.2)">PE0/RXD0/PCINT8</text>
<text x="155.2" y="171.2" transform="rotate(-90 155.2 171.2)">PJ1/TXD3/PCINT10</text>
<text x="157.7" y="171.2" transform="rotate(-90 157.7 171.2)">PJ0/RXD3/PCINT9</text>
<text x="160.3" y="171.2" transform="rotate(-90 160.3 171.2)">PH1/TXD2</text>
<text x="162.8" y="171.2" transform="rotate(-90 162.8 171.2)">PH0/RXD2</text>
<text x="165.3" y="171.2" transform="rotate(-90 165.3 171.2)">PD3/TXD1/INT3</text>
<text x="167.9" y="171.2" transform="rotate(-90 167.9 171.2)">PD2/RXD1/INT2</text>
<text x="170.4" y="171.2" transform="rotate(-90 170.4 171.2)">PD1/SDA/INT1</text>
<text x="173" y="171.2" transform="rotate(-90 173 171.2)">PD0/SCL/INT0</text>
<text x="113.4" y="177.4" transform="rotate(-90 113.4 177.4)">13</text>
<text x="116" y="177.4" transform="rotate(-90 116 177.4)">12</text>
<text x="118.5" y="177.2" transform="rotate(-90 118.5 177.2)">11</text>
<text x="121" y="177.4" transform="rotate(-90 121 177.4)">10</text>
<text x="123.6" y="176.2" transform="rotate(-90 123.6 176.2)">9</text>
<text x="126.1" y="176.2" transform="rotate(-90 126.1 176.2)">8</text>
<text x="131.2" y="176.2" transform="rotate(-90 131.2 176.2)">7</text>
<text x="133.8" y="176.2" transform="rotate(-90 133.8 176.2)">6</text>
<text x="136.3" y="176.2" transform="rotate(-90 136.3 176.2)">5</text>
<text x="138.8" y="176.2" transform="rotate(-90 138.8 176.2)">4</text>
<text x="141.4" y="176.2" transform="rotate(-90 141.4 176.2)">3</text>
<text x="143.9" y="176.2" transform="rotate(-90 143.9 176.2)">2</text>
<text x="146.5" y="176.2" transform="rotate(-90 146.5 176.2)">1</text>
<text x="149" y="176.2" transform="rotate(-90 149 176.2)">0</text>
<text x="154.1" y="177.4" transform="rotate(-90 154.1 177.4)">14</text>
<text x="156.6" y="177.3" transform="rotate(-90 156.6 177.3)">15</text>
<text x="159.2" y="177.4" transform="rotate(-90 159.2 177.4)">16</text>
<text x="161.7" y="177.4" transform="rotate(-90 161.7 177.4)">17</text>
<text x="164.2" y="177.4" transform="rotate(-90 164.2 177.4)">18</text>
<text x="166.8" y="177.4" transform="rotate(-90 166.8 177.4)">19</text>
<text x="169.3" y="177.3" transform="rotate(-90 169.3 177.3)">20</text>
<text x="171.9" y="177.4" transform="rotate(-90 171.9 177.4)">21</text>
<text x="196.9" y="177.2">ARDUINO MEGA 2560</text>
<text x="224.8" y="182">100k</text>
<text x="325.3" y="183.8">6</text>
<text x="325.3" y="181.3">1</text>
<text x="330.3" y="184.9">DSR</text>
<text x="330.3" y="182.4">DCD</text>
<text x="301.2" y="187.4">0</text>
<text x="325.3" y="191.4">3</text>
<text x="325.3" y="186.3">2</text>
<text x="325.3" y="188.9">7</text>
<text x="330.3" y="187.4">RXD</text>
<text x="330.3" y="190">RTS</text>
<text x="154.4" y="197.9" transform="rotate(-90 154.4 197.9)">14</text>
<text x="157" y="197.9" transform="rotate(-90 157 197.9)">15</text>
<text x="159.5" y="197.9" transform="rotate(-90 159.5 197.9)">16</text>
<text x="162" y="197.9" transform="rotate(-90 162 197.9)">17</text>
<text x="164" y="195.1">1</text>
<text x="182.9" y="195.1">RXD</text>
<text x="301.2" y="192.5">1</text>
<text x="325.3" y="194">8</text>
<text x="325.3" y="196.5">4</text>
<text x="330.3" y="192.5">TXD</text>
<text x="330.3" y="195.1">CTS</text>
<text x="330.3" y="197.6">DTR</text>
<text x="116.3" y="200.5" transform="rotate(-90 116.3 200.5)">13</text>
<text x="118.9" y="200.5" transform="rotate(-90 118.9 200.5)">12</text>
<text x="121.4" y="200.3" transform="rotate(-90 121.4 200.3)">11</text>
<text x="123.9" y="200.5" transform="rotate(-90 123.9 200.5)">10</text>
<text x="126.4" y="199.3" transform="rotate(-90 126.4 199.3)">9</text>
<text x="129" y="199.3" transform="rotate(-90 129 199.3)">8</text>
<text x="131.6" y="199.3" transform="rotate(-90 131.6 199.3)">7</text>
<text x="134.1" y="199.3" transform="rotate(-90 134.1 199.3)">6</text>
<text x="136.6" y="199.3" transform="rotate(-90 136.6 199.3)">5</text>
<text x="139.1" y="199.3" transform="rotate(-90 139.1 199.3)">4</text>
<text x="141.7" y="199.3" transform="rotate(-90 141.7 199.3)">3</text>
<text x="144.3" y="199.3" transform="rotate(-90 144.3 199.3)">2</text>
<text x="146.8" y="199.3" transform="rotate(-90 146.8 199.3)">1</text>
<text x="149.3" y="199.3" transform="rotate(-90 149.3 199.3)">0</text>
<text x="164" y="200.1">0</text>
<text x="182.9" y="200.1">TXD</text>
<text x="325.3" y="199">9</text>
<text x="330.3" y="200.1">RI</text>
<text x="182.9" y="205.2">RTS</text>
<text x="182.9" y="210.3">CTS</text>
<text x="328.8" y="211.7">COMPIM</text>
</g>
<g font-size="2.4" fill="#0000c0">
<text x="191.1" y="79.5">LCD2(VDD)</text>
<text x="203.9" y="143">8</text>
<text x="277.2" y="168.4">L1(VS)</text>
<text x="293.3" y="168.4">L1(VCC)</text>
</g>
<text font-size="2.4" fill="#008000" x="255.3" y="128.4" transform="rotate(-90 255.3 128.4)">+88.8</text>
<g font-size="2.4" fill="#fff">
<text x="148.7" y="148.9" transform="rotate(90 148.7 148.9)">RX0</text>
<text x="153.8" y="147.7" transform="rotate(90 153.8 147.7)">TX3</text>
<text x="156.3" y="148.9" transform="rotate(90 156.3 148.9)">RX3</text>
<text x="146.1" y="151.5" transform="rotate(90 146.1 151.5)">TX0</text>
<text x="158.9" y="155.3" transform="rotate(90 158.9 155.3)">TX2</text>
<text x="161.4" y="155.2" transform="rotate(90 161.4 155.2)">RX2</text>
<text x="163.9" y="151.5" transform="rotate(90 163.9 151.5)">TX1</text>
<text x="166.5" y="151.4" transform="rotate(90 166.5 151.4)">RX1</text>
<text x="169" y="152.6" transform="rotate(90 169 152.6)">SDA</text>
<text x="171.6" y="152.6" transform="rotate(90 171.6 152.6)">SCL</text>
</g>
<text font-size="2.4" fill="#800000" x="334" y="208.2">ERROR</text>
<text font-size="1.6" fill="#fff" x="301.3" y="140.8">ENA IN1 IN2 IN3IN4ENB</text>
</svg>
